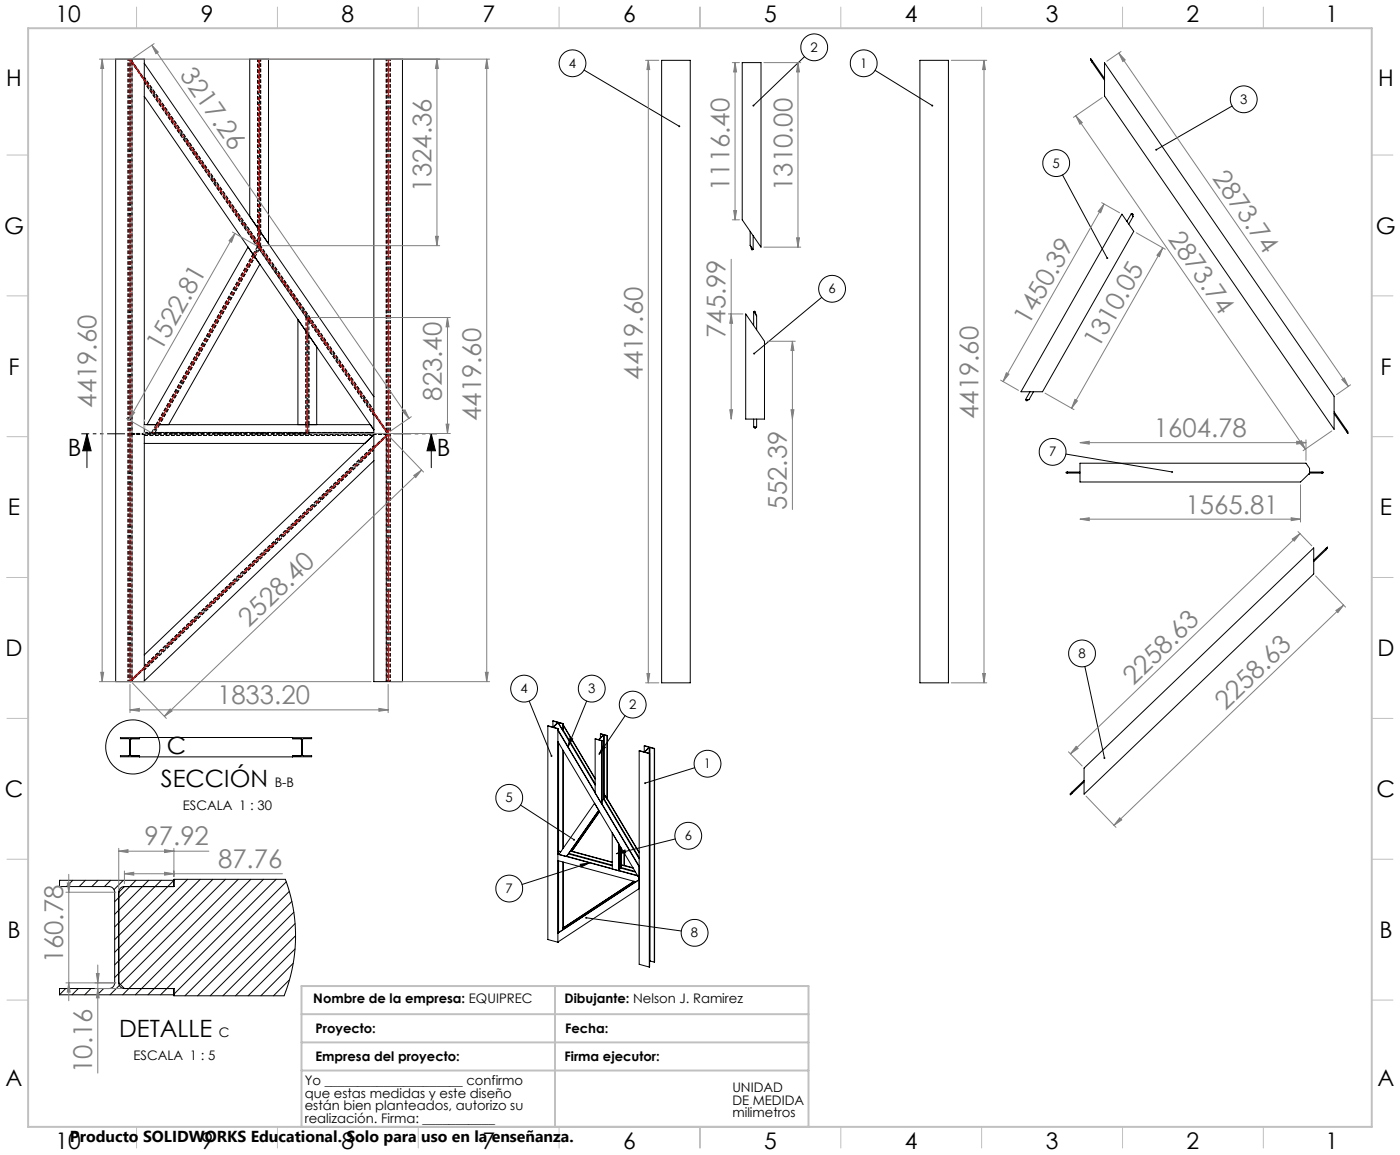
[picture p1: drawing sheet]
<svg xmlns="http://www.w3.org/2000/svg" width="497mm" height="410mm" viewBox="0 0 497 410" stroke-linecap="round" stroke-linejoin="round" font-family="sans-serif">
<g fill="none" stroke="#000" stroke-width=".36" stroke-dasharray="1.3 .6" stroke-linecap="butt">
<path d="M46.3 21l.4 .5M46.3 21v.5M46.7 21.5l.2 .2M46.7 22l-.4-.5M46.9 22.3l-.2-.3M91.9 21v66M89.8 90.2l1.6-2.7M90.5 91.2l1.5-2.7M91.4 87.5h.4M91.8 87.5l.2 .3M91.9 87l.2 .5M109 112.4l.3 .4"/>
<path d="M109.7 119v31.7M46.3 153.9v.3M46.3 153.9h.4M46.7 153.9h.2M46.7 154.2h-.4M46.9 154.2h-.2M46.9 153.9v.3M51.2 154.6h81.3M54.1 153.9l-.3-.4M54.1 153.9h.3M55.1 153.5l1.5-2.8M55.4 150.7l-1.6 2.8"/>
<path d="M109 153.9h.3M109 153.9l-.4-.4M109.7 153.5l-.4 .4M132.7 154.6h-.2M137.1 153.9h.2M137.1 153.9v.3M137.1 154.5l.2-.1M137.1 154.5v.5M137.1 152.7l.2 .3M137.1 153.4v.5M137.1 154.2v.3M137.1 155v86.9"/>
<path d="M137.3 154.2h-.2M137.3 153.9h.2M137.3 154.8l-.2 .2M137.3 154.4l.3-.4M137.3 153.5l-.2-.1M137.3 153l.3 .5M137.5 154.2h-.2M137.5 153.9l.1 .1M137.6 154l-.1 .2M137.6 154v.4M137.6 154.4l-.3 .4M137.6 154l-.3-.5"/>
<path d="M137.6 153.5v.5M46.3 241.6v.3M46.3 241.6l.4-.4M46.7 241.2l.2-.2M46.7 241.6l-.3 .3M46.9 241.5l-.2 .1M46.9 241v.5M46.9 241.5v.4"/>
</g>
<path d="M46.9 21.7v.6M46.9 21v.7M92 88.5l16.6 24M92.5 87.3l-.3-.1-.1 .3M108.6 112.5l.3 .2 .1-.3M109.7 114.1l23 33.5M46.9 154.2h4.3M51.2 153.9h-4.3M51.2 153.5h2.6M132.7 154.2h4.4M137.1 153.9h-4.4M137.1 152.7v.7" fill="none" stroke="#000" stroke-width=".36" stroke-dasharray="1.3 .6" stroke-dashoffset=".3" stroke-linecap="butt"/>
<path d="M89.8 90.2l-34.4 60.5M91.5 85.8v-4.9M92.5 87.3v-4.9M108.6 117.5v-5M109.3 112.8v41.1M109.7 114.1v4.9M46.7 154.2h90.6M46.7 153.9h90.6M46.9 154.2v86.8" fill="none" stroke="#000" stroke-width=".36" stroke-dasharray="1.3 .6" stroke-dashoffset=".1" stroke-linecap="butt"/>
<path d="M109 112.4v41.5M51.2 153.5h81.5" fill="none" stroke="#000" stroke-width=".36" stroke-dasharray="1.3 .6" stroke-dashoffset="-.1" stroke-linecap="butt"/>
<path d="M51.2 29.3l40.2 58.2M137.1 21v131.7M91.8 87.5l-37.7 66.4M55.1 153.5h53.5M108.6 153.5h1.1M109.7 153.5h23M132.7 159.2l4.4-4.2M137.1 154.5l-4.4 4.2M51.2 236.8l-4.3 4.2M46.9 241.5l4.3-4.2" fill="none" stroke="#000" stroke-width=".36" stroke-dasharray="1.3 .6" stroke-dashoffset=".5" stroke-linecap="butt"/>
<path d="M92.1 21v66.5M90.5 91.2l-33.9 59.5M92 87.8l-37.6 66.1M137.3 154.8l-90.6 86.8M137.3 154.4l-90.6 86.8" fill="none" stroke="#000" stroke-width=".36" stroke-dasharray="1.3 .6" stroke-dashoffset=".7" stroke-linecap="butt"/>
<path d="M51.2 27.4l40.3 58.4M92.5 21v61.4M92 87.8v.7M92.5 87.3l40.2 58.4M55.1 153.5l-.7 .4M132.7 159.6l-81.5 78.2M132.7 158.2l-81.5 78.2" fill="none" stroke="#000" stroke-width=".36" stroke-dasharray="1.3 .6" stroke-dashoffset=".4" stroke-linecap="butt"/>
<g fill="none" stroke="#000" stroke-width=".36" stroke-dasharray="1.3 .6" stroke-dashoffset=".6" stroke-linecap="butt">
<path d="M45.5 21v220.9M46 21v220.9M46.3 21v220.9M46.9 22.3l4.3 6.4M46.9 21v220.9M46.9 22.3v131.6M51.2 28l-4.3-6.3M137.1 21v220.9M137.6 21v220.9M138 21v220.9M138.5 21v220.9M91.4 87.5l.6 1"/>
<path d="M91.9 87l-.4-1.2M109.3 112.8l.4 1.3M53.8 153.5h1.3M132.7 147l4.4 6.4M137.1 152.7l-4.4-6.3"/>
</g>
<path d="M46.7 21.5l90.6 131.5M46.7 22l90.6 131.5" fill="none" stroke="#000" stroke-width=".36" stroke-dasharray="1.3 .6" stroke-dashoffset="-.2" stroke-linecap="butt"/>
<path d="M51.2 27.4l81.5 118.3M51.2 29.3l81.5 118.3M91.5 21v59.9M108.6 117.5v33.2M108.6 150.7v2.8M109.7 153.5v-2.8" fill="none" stroke="#000" stroke-width=".36" stroke-dasharray="1.3 .6" stroke-dashoffset=".2" stroke-linecap="butt"/>
<path d="M91.5 85.8l1 1.5M108.6 112.5l1.1 1.6" fill="none" stroke="#000" stroke-width=".36" stroke-dasharray="1.3 .6" stroke-dashoffset=".9" stroke-linecap="butt"/>
<g fill="none" stroke="#000" stroke-width=".36">
<path d="M41.1 21h10.1v221h-10.1zM51.2 34.2l81.5 118.4-1.2-1.9h-80.3M51.2 22.5l81.5 118.3M132.7 21h10.2v221h-10.2zM207.3 24.9l33.9 19.9M234.9 21.4h10.1v221h-10.1zM263.5 22.2h6.7v65.5l-6.7-9.7zM285.6 20.1l-18.1 17.4M310.7 25l20.3 12.5M326.6 21.4h10.1v221h-10.1zM387.7 21.5l-.5-.7v.5l.5 .8M387.7 21.5l4.4 6.4"/>
<path d="M387.7 22.1l4.4 6.4M387.7 21.5v.6M392.1 22.3l81.5 118.4v11.7l-81.5-118.3zM437.4 37.6l-26.9 15.6M88.7 76.8v-55.8h6.6v65.5M377.2 62.1l15.9 29.5M398.3 76l4.2 6.1-32.4 57h-7.7zM401.6 75.9l.5-.1 .2 1M401.6 75.9l-1.6 2.7M401.6 75.9l.7 .9M402.3 76.8l-1.6 2.8M88.1 87.7l-35.9 63"/>
<path d="M92.3 93.8l-32.4 56.9M266.3 87.1l.7 1.6 .1-.3 .3 .2M266.3 82.1v5M266.3 87.1l1.1 1.5M267.4 83.6v5M105.8 113.4v37.3M264.7 111.4l6.7 9.7v27.7h-6.7zM267.5 110.6l.3 .2 .1-.3 .7 1.6M267.5 110.6v4.9M267.5 110.6l1.1 1.5M268.6 112.1v5M291.7 105.6l-24 19.9"/>
<path d="M112.4 123.1v27.6M365.7 139.1l-1.6 2.8M366.9 139.1l-1.6 2.8M30.9 154l1.4 6h-2.9zM30.9 154v12M51.2 157.4h78.3l3.2-3.1-81.5 78.2M153.1 154l1.5 6h-3zM153.1 154v12M267.5 151.6l.4 .3 .7-.3M267.5 148.8v2.8M267.5 151.6h1.1M268.6 148.8v2.8"/>
<path d="M364.1 141.9l.2 .1v.2l1-.3M364.1 141.9h1.2M473.6 146.2l4.4 6.4M473.6 146.8l4.4 6.4M478 152.6l.5 .8v.5l-.5-.7M478 152.6v.6M132.7 163.5l-81.5 78.2M378.4 161.2l37.7 6.3M379 167.6h-.5v.3h.5M379 167.6h4.4M379 167.9h4.4M379 167.6v.3"/>
<path d="M464.9 168l-3.2 3.1h-78.3v-6.7h80.2l1.3 1.9v2h-.3M464.9 167.6h4.4M464.9 167.9h4.4M469.3 167.6l.5 .1-.5 .2M469.3 167.6v.3M470.7 194.6l.5-.4v.4l-.5 .6M470.7 195.2l-4.3 4.2M470.7 194.6l-4.3 4.3M470.7 194.6v.6M385.1 236.6l7 32.5M46.4 242h-.1M187.9 248.8l7.9 19.6"/>
<path d="M194.5 257.7l3.5 1M194.5 257.7v75.8l3.5 1M196.3 256l1.5 .4M196.3 256l3.7 .9M196.3 256v2.1M196.5 258.1l.1 .1M196.5 258.1v.1M196.6 258.2l1.6 .4M197.8 256.4l-1.4 1.7-1.9-.4M197.8 256.4v.2M198 256.6h.1M198 258.7v75.8"/>
<path d="M198 256.6l-1.5 1.5M198 256.6l.2 .1M198.2 258.6l-.2 .1M198.2 258.6v.6M198.2 256.7l13.1 22M198.3 256.8h.1M198.3 256.5l-.3 .1M198.3 256.5l1.5 .5M198.3 256.5v.3M199.8 257v2.4l.1-.3M199.9 259.1l11.4 19.1M200 256.9l-.1 2.2"/>
<path d="M200 256.9l-.2 .1M208.3 248.8l-6.7 16.4M221.9 254l-9.2 13.8M46.3 267.9l.3 .4M46.3 262.6v5.3M46.6 262.2l-.3 .4M46.6 268.3h2.9v.4M46.6 262.2h2.9v-.4h54.4v.4h2.9M49.5 261.9h-6.7v.3h3l.2 .3v5.5l-.2 .3h-3v.3h67.8v-.3h-3l-.2-.3v-5.6l.2-.2h3v-.3h-6.7M106.8 262.2l.3 .4zM106.8 268.3h-2.9v.4M107.1 267.9l-.3 .4"/>
<path d="M107.1 262.5v5.4M107.1 267.9h.1M198 263.3l28.9 48.4M198.2 263.5v39.6M198.3 263.7v38.4M199.8 266.3v34.9M200 266.5v34.6M202.4 261.9l.9 .4-1.7 2.9zM211.3 276.3l-11.3-18.9 11.3 19.1M211.3 262.3l2.3 .7M211.3 262.3v19.2M212.7 262.5l1 .4"/>
<path d="M212.7 262.5v.1M213.1 260.5l1 .3M213.1 260.5l2.5 .6M213.1 260.5v1.4M213.6 263l.1 22.4M213.7 262.9l-.1 .1M213.7 262.9v22.5M214.1 264.7l.8 .6-2.2 2.5zM214.1 260.8l-1.6 1.7-1.2-.2M214.1 260.8v.1M214.3 260.9l-1.6 1.6M214.3 260.9v22.8"/>
<path d="M214.5 260.9h-.2M214.5 260.9l1 .3M214.5 260.9v22.7M215.5 261.2v22.4M215.6 261.1l-.1 .1M215.6 261.1v22.4M226.9 266.6v75.7l3.6 1M226.9 266.6l3.6 .9M228.7 264.8l1.6 .4M228.7 264.8l3.7 .9M228.7 264.8v2.1M229 266.9l1.6 .5"/>
<path d="M229 266.9h.1M230.3 265.2l-1.5 1.6-1.9-.2M230.3 265.2v.2M230.5 265.4v2M230.5 265.4l-1.5 1.5M230.5 267.5v75.8M230.6 267.4l-.1 .1M230.6 267.4l-.1 75.9M230.7 265.4h-.2M230.7 265.4l1.6 .4M230.7 265.4v75.7M232.3 265.8v75.7"/>
<path d="M232.4 265.7l-.1 .1M232.4 265.7l-.1 75.8M246.6 272.5l-17.6 5.5M384.8 272.7l81.6-78.2v9.2l-81.6 78.2zM384.8 277.5l-4.3 4.2M384.8 277l-4.3 4.2M184.8 285.8l19 12.3M211.1 285.2l-12.7 18.1 2.7 .8M211.3 281.3l-13.2-22.1 28.8 48.5M212.5 287.6l-11.4 16.5M212.8 288.1l-9.8 14.1M213.7 285.4l13.2 22.1"/>
<path d="M214.3 283.7l-.6 .6M214.3 283.7l12.6 21.2M214.5 283.6l-.2 .1M214.5 283.6l12.4 20.8M215.5 283.6l-1-1.7 12.4 20.9M215.6 283.5l11.3 19M215.6 283.5l-.1 .1M217.3 295.7v12.8M219.7 299.6v9.5l6.7 1.7M239.7 297.8l-20.9 5.2M380.5 281.2l-.6 .6v.4l.6-.5M380.5 281.2v.5"/>
<path d="M21.3 312.5l-.2 .2M25.8 312.5l-2.2 2.2M30.3 312.5l-2.2 2.2M34.8 312.5l-2.2 2.2M39.3 312.5l-2.2 2.2M42.2 316.7v32.2M43.8 312.5l-3.3 3.3M44.2 314.7h17.5v-2.6h39.6l1.6 4.9 1.2 5.3 .6 4.8 .2 5.1M44.2 314.7a2.05 2.05 0 0 0-2 2M44.2 314.7l-2 2M48.3 312.5l-7.6 7.6M52.8 312.5l-12.1 12.1"/>
<path d="M57.3 312.5l-16.6 16.5M61.7 312.5h-40.6v2.2h17.6a2.05 2.05 0 0 1 2 2v32.2a1.99 1.99 0 0 1-2 2h-17.6v2.2M61.7 312.5l-21 21.1M62.1 312.1l-.4 .4M66.6 312.1l-25.9 25.9M71.1 312.1l-30.4 30.4M75.6 312.1l-34.9 34.9M80 312.1l-37.3 37.4M84.6 312.1l-41 41M89 312.1l-41 41M93.5 312.1l-41 41M98 312.1l-41 41"/>
<path d="M101.6 313l-40.1 40.1M102.7 316.4l-37 37.1M198 305.5l27.7 7.5M198 303.2l28.4 7.7 .5 .8M198.1 303.1l-.1 .1M198.1 303.1l.3 .1M198.2 305.5v25.7M198.2 302.1v.1M198.3 302.1h.1M198.3 302.1l.8 .2M198.3 305.6v25.4M199.8 306v24"/>
<path d="M200 306l-.1 24M201.1 304.1l16.2 4.3M201.8 303.1l15.5 4.2M201.9 302.9l15.4 4.2M203 302.2l-.5-.1 14.8 4M203 302.2l14.3 3.8M206 306.8l3.3-.5-3 1.5zM209.3 306.3l-24 7.7M218.8 303l3.1-1.3 .2 1zM220.3 308.2l5.3 1.4M220.3 308.2l-.5 .5M220.3 300.7v7.5"/>
<path d="M220.6 308l-.3 .2M220.6 301.1v6.9M220.6 308l4.9 1.3M221.5 307.3l-.9-.3 4.2 1.2M221.5 302.8v4.5M221.7 307.2l3 .8M221.7 307.2l-.2 .1M221.7 302.9v4.3M225.1 312.8l-25.1 16.6M226.9 307.7v7.8M226.9 311.7h.1M226.9 312.3h.1"/>
<path d="M226.9 315.5l-28.9 18.9M226.9 315.4v.1M226.9 307.6v.1M103.6 320l-33.5 33.5M104.3 323.8l-29.7 29.7M104.7 327.9l-25.6 25.6M104.7 336.9l-16.6 16.6M104.9 332.2l-.3 5.9-.7 5.2-1.3 5.3-1.7 4.9h-39.2v-2.6h-17.5M104.9 332.2l-21.3 21.3M198.1 331.2l28.8-18.9zM198.2 334.3v.1M198.2 334.4l-.2 .1"/>
<path d="M208.1 325.8l33.8 4.7M21.1 353.1h40.6M23.3 350.9l-2.2 2.2M27.8 350.9l-2.2 2.2M32.3 350.9l-2.2 2.2M36.8 350.9l-2.2 2.2M42.2 348.9a1.99 1.99 0 0 0 2 2M42.2 348.9l2 2M42.4 349.8l-3.3 3.3M102.8 347.8l-5.7 5.7M104.1 342l-11.5 11.5M230.6 341.1h.1"/>
<path d="M230.7 341.1l1.6 .4"/>
<circle cx="289" cy="16.8" r="4.8"/>
<circle cx="203.2" cy="22.5" r="4.8"/>
<circle cx="306.6" cy="22.5" r="4.8"/>
<circle cx="441.5" cy="35.2" r="4.8"/>
<circle cx="374.9" cy="57.9" r="4.8"/>
<circle cx="295.4" cy="102.5" r="4.8"/>
<circle cx="373.7" cy="160.4" r="4.8"/>
<circle cx="384.1" cy="231.9" r="4.8"/>
<circle cx="186.1" cy="244.4" r="4.8"/>
<circle cx="210.1" cy="244.4" r="4.8"/>
<circle cx="224.6" cy="250.1" r="4.8"/>
<circle cx="47.1" cy="265.2" r="9.6"/>
<circle cx="251.2" cy="271.1" r="4.8"/>
<circle cx="180.8" cy="283.2" r="4.8"/>
<circle cx="244.3" cy="296.7" r="4.8"/>
<circle cx="180.8" cy="315.4" r="4.8"/>
<circle cx="246.6" cy="331.1" r="4.8"/>
</g>
<g fill="none" stroke="#808080" stroke-width=".36">
<path d="M53.9 16.1l2.3 2.4-.8 .6zM53.9 16.1l91.3 132.4M54.7 15.5l-7.5 5.2M397.2 18.8l2.3 2.5-.9 .5zM397.2 18.8l81.4 118.4M398 18.3l-5.1 3.4M35.3 21h138.5M36.3 21l.5 3.3h-1zM36.3 21v221M155.1 21l.5 3.3h-1zM155.1 21v66.2M172.8 21l.5 3.3h-1z"/>
<path d="M172.8 21v221M229.2 21.4h4.7M230.2 21.4l.4 3.3h-.9zM230.2 21.4v221M260 22.2h2.5M260.9 22.2l.6 3.3h-1zM260.9 22.2v55.8M271.2 22.2h13.1M283.3 22.2l.5 3.3h-1zM283.3 22.2v65.5M337.7 21.4h12.6M349.3 21.4l.5 3.3h-1z"/>
<path d="M349.3 21.4v221M391.3 34.6l-10.2 7.1M381.9 41.1l2.3 2.4-.8 .6zM381.9 41.1l81.5 118.3M260 78h2.5M260.5 74.8h1l-.6 3.2zM391.1 71.9l6.3 3.6M391.9 72.4l-1.2 3.1-.8-.5zM391.9 72.4l-35.8 63M82.5 82.4l8.5 4.8M83.4 82.9l-1.2 3.1-.9-.5zM83.4 82.9l-37.6 66.1"/>
<path d="M93 87.2h63.1M154.6 83.9h1l-.5 3.3zM259.6 92v56.8M271.2 87.7h13.1M282.8 84.4h1l-.5 3.3zM403.4 82.6l10.3 5.9M412.8 88l-1.2 3.1-.9-.5zM412.8 88l-32.4 56.9M110.1 112.7h49.8M158.9 112.7l.5 3.3h-1zM158.9 112.7v41.2M258.6 111.4h5.1"/>
<path d="M259.6 111.4l.5 3.4h-1zM272.4 121.1h9.9M281.3 121.1l.5 3.3h-1zM281.3 121.1v59.8M355.2 134.9l6.4 3.7M357.3 132.3l.9 .5-2.1 2.6zM371 139.6l10.3 5.8M476.4 134.7l.8-.5 1.4 3zM479.5 136.6l-5 3.5M44.9 148.6l8.5 4.8M46.9 145.9l.9 .5-2 2.6zM110.1 153.9h49.8"/>
<path d="M138.3 155l12.1 12.6M142.9 146.1l.9-.6 1.4 3zM146 147.9l-7.5 5.2M158.4 150.6h1l-.5 3.3zM259.1 145.5h1l-.5 3.3zM280.8 145.5h1l-.5 3.3zM381.6 141.8l.9 .5-2.1 2.6zM383.4 157.1l3.3-.5v1.1zM383.4 157.1h80.2M460.3 156.6l3.3 .5-3.3 .6zM461.1 157l.9-.6 1.4 3zM463.6 156.1v7.3"/>
<path d="M472.8 153l-10.2 7M146.9 168.8l2.7-1.9-2 2.6zM149.6 166.9l-91.3 87.4M461.7 172.1v13.2M383.4 184.3l3.3-.5v1zM383.4 184.3h78.3M458.4 183.8l3.3 .5-3.3 .5zM458.8 191.3l2.7-1.9-2 2.7zM460.8 188.7l4.9 5M461.5 189.4l-81.5 78.2M467 204.4l10.7 11.1M474.2 216.7l2.8-1.9-2.1 2.7z"/>
<path d="M477 214.8l-81.5 78.2M35.8 238.7h1l-.5 3.3zM172.3 238.7h1l-.5 3.3zM229.7 239.1h.9l-.4 3.3zM348.8 239.1h1l-.5 3.3zM35.3 242h96.4M46.1 252l3.4-.5v1zM46.1 243v10M46.1 252h91.7M47 242.5l12.1 12.5M60.4 251.7l.7 .7-2.8 1.9zM134.5 251.5l3.3 .5-3.3 .5z"/>
<path d="M137.8 243v10M138.8 242h35M229.2 242.4h4.7M337.7 242.4h12.6M379.3 266.9l4.9 5M382 264.9l.7 .8-2.7 1.9zM385.6 282.6l10.6 11.1M397.5 290.3l.7 .7-2.7 2zM23.4 316.7h17.7M23.9 313.4h1l-.5 3.3zM24.4 310.4v44.8M42.2 302.2l3.2-.6v1z"/>
<path d="M42.2 301.1v14.6M42.2 302.2h32M44.2 310.2l3.3-.6v1.1zM44.2 309.2v4.5M44.2 310.2h56.1M58.4 301.6l3.3 .6-3.3 .4zM58.4 309.6l3.3 .6-3.3 .5zM61.7 301.1v10M23.4 348.9h17.7M24.4 348.9l.5 3.3h-1zM33.7 350.9h9.5M34.2 345.6h1l-.5 3.3z"/>
<path d="M34.7 350.9l.5 3.3h-1zM34.7 342.5v38.4"/>
</g>
<path d="M155.1 154h-126.2" fill="none" stroke="#000" stroke-width=".36" stroke-dasharray="6.3 1.3 1.3 1.3 1.3 1.3" stroke-dashoffset="3.6" stroke-linecap="butt"/>
<path d="M46.2 21v220.9M137.8 21v220.9" fill="none" stroke="#f00" stroke-width=".36" stroke-dasharray="15.2 1.3 1.3 1.3" stroke-dashoffset="1.9" stroke-linecap="butt"/>
<path d="M109.1 153.9v-41.2" fill="none" stroke="#f00" stroke-width=".36" stroke-dasharray="15.2 1.3 1.3 1.3" stroke-dashoffset="6.1" stroke-linecap="butt"/>
<path d="M92 21v66.2" fill="none" stroke="#f00" stroke-width=".36" stroke-dasharray="15.2 1.3 1.3 1.3" stroke-dashoffset="3.1" stroke-linecap="butt"/>
<path d="M46.3 241.7l91.3-87.4" fill="none" stroke="#f00" stroke-width=".36" stroke-dasharray="15.2 1.3 1.3 1.3" stroke-dashoffset="1.6" stroke-linecap="butt"/>
<path d="M46.3 21.3l91.3 132.4" fill="none" stroke="#f00" stroke-width=".36" stroke-dasharray="15.2 1.3 1.3 1.3" stroke-dashoffset="3.4" stroke-linecap="butt"/>
<path d="M91.9 87.7l-37.7 66.2" fill="none" stroke="#f00" stroke-width=".36" stroke-dasharray="15.2 1.3 1.3 1.3" stroke-dashoffset="-1.9" stroke-linecap="butt"/>
<path d="M51.2 149v5" fill="none" stroke="#c0c0c0" stroke-width=".7" stroke-dasharray="15.2 1.3 1.3 1.3" stroke-dashoffset="14.6" stroke-linecap="butt"/>
<g fill="none" stroke="#c0c0c0" stroke-width=".36">
<path d="M48.5 2.5v7.5M98.5 2.5v7.5M148.5 2.5v7.5M198.5 2.5v7.5M248.5 2.5v7.5M298.5 2.5v7.5M348.5 2.5v7.5M398.5 2.5v7.5M448.5 2.5v7.5M2.5 55h7.5M487 55h7.5M2.5 105h7.5"/>
<path d="M487 105h7.5M2.5 155h7.5M487 155h7.5M2.5 205h7.5M487 205h7.5M2.5 255h7.5M487 255h7.5M2.5 305h7.5M487 305h7.5M2.5 355h7.5M487 355h7.5M48.5 400v7.5"/>
<path d="M98.5 400v7.5M148.5 400v7.5M198.5 400v7.5M248.5 400v7.5M298.5 400v7.5M348.5 400v7.5M398.5 400v7.5M448.5 400v7.5"/>
</g>
<path d="M10 10h477v390h-477zM197 350v50M107 360h180M107 370h180M107 380h180M107 400v-50h180v50" fill="none" stroke="#c0c0c0" stroke-width=".7"/>
<g fill="#000">
<path d="M153.1 154l1.5 6h-3zM30.9 154l1.4 6h-2.9z"/>
<path d="M228.8 277.7l-.1 .4 .3-.1-.3 .1a.34 .34 0 0 0 .5 .2 .34 .34 0 0 0 .1-.5 .34 .34 0 0 0-.5-.1zM214.1 264.7l.8 .6-2.2 2.5zM202.4 261.9l.9 .4-1.7 2.9zM195.5 268.1l.1 .5 .3 .1-.1-.3 .2 .2 .1-.4zM203.6 297.8l-.1 .5 .4 .1 .2-.1-.3-.2 .3 .2-.1-.4zM218.8 303l3.1-1.3 .2 1zM206 306.8l3.3-.5-3 1.5zM207.8 325.6v.2h.3h-.3a.34 .34 0 0 0 .4 .3 .34 .34 0 0 0 .2-.5 .34 .34 0 0 0-.6 0zM267.2 37.3v.4l.3-.2-.3 .2a.34 .34 0 0 0 .5 0 .34 .34 0 0 0-.1-.5 .34 .34 0 0 0-.4 .1zM330.8 37.2l-.1 .5h.5l-.2-.2 .3 .2-.1-.4zM240.9 44.6v.5h.5l-.2-.3 .2 .2v-.4zM410.2 52.9v.4l.3-.1-.3 .1a.34 .34 0 0 0 .5 .1 .34 .34 0 0 0 0-.5 .34 .34 0 0 0-.5 0zM392.9 91.3l-.1 .6h.4l-.1-.3 .2 .3v-.5zM267.5 125.2l-.1 .5 .3-.2-.2 .2a.34 .34 0 0 0 .4 .1 .34 .34 0 0 0 .1-.5 .34 .34 0 0 0-.5-.1zM415.8 167.4l.1 .4 .5-.1-.3-.2 .4 .1-.2-.3zM391.8 268.9l.1 .5h.2v-.3v.3l.3-.1-.1-.5z"/>
</g>
<g fill="#808080">
<path d="M58.4 301.6l3.3 .6-3.3 .4zM42.2 302.2l3.2-.6v1zM58.4 309.6l3.3 .6-3.3 .5zM44.2 310.2l3.3-.6v1.1z"/>
<path d="M383.4 184.3l3.3-.5v1zM458.4 183.8l3.3 .5-3.3 .5z"/>
<path d="M458.8 191.3l2.7-1.9-2 2.7zM382 264.9l.7 .8-2.7 1.9zM474.2 216.7l2.8-1.9-2.1 2.7zM397.5 290.3l.7 .7-2.7 2z"/>
<path d="M412.8 88l-1.2 3.1-.9-.5zM381.6 141.8l.9 .5-2.1 2.6z"/>
<path d="M391.9 72.4l-1.2 3.1-.8-.5zM357.3 132.3l.9 .5-2.1 2.6z"/>
<path d="M24.4 348.9l.5 3.3h-1zM23.9 313.4h1l-.5 3.3z"/>
<path d="M259.6 111.4l.5 3.4h-1zM259.1 145.5h1l-.5 3.3z"/>
<path d="M36.3 21l.5 3.3h-1zM35.8 238.7h1l-.5 3.3zM34.2 345.6h1l-.5 3.3zM34.7 350.9l.5 3.3h-1zM283.3 22.2l.5 3.3h-1zM282.8 84.4h1l-.5 3.3zM260.9 22.2l.6 3.3h-1zM260.5 74.8h1l-.6 3.2zM230.2 21.4l.4 3.3h-.9zM229.7 239.1h.9l-.4 3.3zM349.3 21.4l.5 3.3h-1zM348.8 239.1h1l-.5 3.3zM281.3 121.1l.5 3.3h-1zM280.8 145.5h1l-.5 3.3z"/>
<path d="M397.2 18.8l2.3 2.5-.9 .5zM476.4 134.7l.8-.5 1.4 3zM381.9 41.1l2.3 2.4-.8 .6zM461.1 157l.9-.6 1.4 3z"/>
<path d="M383.4 157.1l3.3-.5v1.1zM460.3 156.6l3.3 .5-3.3 .6z"/>
<path d="M134.5 251.5l3.3 .5-3.3 .5zM46.1 252l3.4-.5v1z"/>
<path d="M60.4 251.7l.7 .7-2.8 1.9zM146.9 168.8l2.7-1.9-2 2.6z"/>
<path d="M83.4 82.9l-1.2 3.1-.9-.5zM46.9 145.9l.9 .5-2 2.6z"/>
<path d="M158.4 150.6h1l-.5 3.3zM158.9 112.7l.5 3.3h-1z"/>
<path d="M155.1 21l.5 3.3h-1zM154.6 83.9h1l-.5 3.3zM172.8 21l.5 3.3h-1zM172.3 238.7h1l-.5 3.3z"/>
<path d="M53.9 16.1l2.3 2.4-.8 .6zM142.9 146.1l.9-.6 1.4 3z"/>
</g>
<g font-size="9.2" fill="#808080">
<text x="63.6" y="26.6" transform="rotate(55 63.6 26.6)">3217.26</text>
<text x="430.2" y="63.2" transform="rotate(55 430.2 63.2)">2873.74</text>
<text x="153.1" y="68" transform="rotate(-90 153.1 68)">1324.36</text>
<text x="259" y="67.8" transform="rotate(-90 259 67.8)">1116.40</text>
<text x="281.3" y="67.8" transform="rotate(-90 281.3 67.8)">1310.00</text>
<text x="414.5" y="84.8" transform="rotate(55 414.5 84.8)">2873.74</text>
<text x="257.6" y="120" transform="rotate(-90 257.6 120)">745.99</text>
<text x="365.1" y="115.6" transform="rotate(-60 365.1 115.6)">1450.39</text>
<text x="57.2" y="125" transform="rotate(-60 57.2 125)">1522.81</text>
<text x="390" y="124.1" transform="rotate(-60 390 124.1)">1310.05</text>
<text x="228.2" y="134.8" transform="rotate(-90 228.2 134.8)">4419.60</text>
<text x="156.9" y="142.2" transform="rotate(-90 156.9 142.2)">823.40</text>
<text x="34.3" y="144.8" transform="rotate(-90 34.3 144.8)">4419.60</text>
<text x="170.8" y="149.5" transform="rotate(-90 170.8 149.5)">4419.60</text>
<text x="347.3" y="148.7" transform="rotate(-90 347.3 148.7)">4419.60</text>
<text x="409.6" y="155.1">1604.78</text>
<text x="279.3" y="180.9" transform="rotate(-90 279.3 180.9)">552.39</text>
<text x="420.9" y="182.3">1565.81</text>
<text x="88.4" y="222.8" transform="rotate(-44 88.4 222.8)">2528.40</text>
<text x="402.4" y="243.4" transform="rotate(-44 402.4 243.4)">2258.63</text>
<text x="77" y="250">1833.20</text>
<text x="435.1" y="252.2" transform="rotate(-44 435.1 252.2)">2258.63</text>
<text x="51.3" y="300.1">97.92</text>
<text x="77.4" y="308.1">87.76</text>
<text x="22.4" y="342" transform="rotate(-90 22.4 342)">160.78</text>
<text x="32.7" y="380.9" transform="rotate(-90 32.7 380.9)">10.16</text>
</g>
<g font-size="8.5">
<text x="24" y="162">B</text>
<text x="155.1" y="162">B</text>
<text x="59.3" y="267.5">C</text>
<text x="57.1" y="279.3">SECCIÓN</text>
<text x="42.3" y="368.2">DETALLE</text>
</g>
<g font-size="8.1">
<text x="19.7" y="8">10</text>
<text x="71.2" y="8">9</text>
<text x="121.2" y="8">8</text>
<text x="171.2" y="8">7</text>
<text x="221.2" y="8">6</text>
<text x="271.2" y="8">5</text>
<text x="321.2" y="8">4</text>
<text x="371.2" y="8">3</text>
<text x="421.2" y="8">2</text>
<text x="470.5" y="8">1</text>
<text x="2.2" y="30.5">H</text>
<text x="489.2" y="30.5">H</text>
<text x="1.5" y="83">G</text>
<text x="488.5" y="83">G</text>
<text x="3" y="133">F</text>
<text x="490" y="133">F</text>
<text x="2.8" y="183">E</text>
<text x="489.8" y="183">E</text>
<text x="2" y="233">D</text>
<text x="489" y="233">D</text>
<text x="1.7" y="283">C</text>
<text x="488.7" y="283">C</text>
<text x="2.7" y="333">B</text>
<text x="489.7" y="333">B</text>
<text x="2" y="385.5">A</text>
<text x="489" y="385.5">A</text>
<text x="19.7" y="408">10</text>
<text x="71.2" y="408">9</text>
<text x="121.2" y="408">8</text>
<text x="171.2" y="408">7</text>
<text x="221.2" y="408">6</text>
<text x="271.2" y="408">5</text>
<text x="321.2" y="408">4</text>
<text x="371.2" y="408">3</text>
<text x="421.2" y="408">2</text>
<text x="470.5" y="408">1</text>
</g>
<text font-size="5.6" x="24.9" y="405.4">Producto SOLIDWORKS Educational. Solo para uso en la enseñanza.</text>
<g font-size="4.7">
<text x="287.8" y="18.4">2</text>
<text x="202" y="24.1">4</text>
<text x="305.3" y="24.1">1</text>
<text x="440.2" y="36.9">3</text>
<text x="373.7" y="59.5">5</text>
<text x="294.1" y="104.2">6</text>
<text x="372.4" y="162">7</text>
<text x="382.8" y="233.6">8</text>
<text x="184.8" y="246.1">4</text>
<text x="208.8" y="246.1">3</text>
<text x="223.3" y="251.8">2</text>
<text x="249.9" y="272.7">1</text>
<text x="97.5" y="279.3">B-B</text>
<text x="64.9" y="287.5">ESCALA 1 : 30</text>
<text x="179.5" y="284.8">5</text>
<text x="243.1" y="298.3">6</text>
<text x="179.5" y="317.1">7</text>
<text x="245.3" y="332.8">8</text>
<text x="111.2" y="356.1">Nombre de la empresa: EQUIPREC</text>
<text x="200.4" y="356.1">Dibujante: Nelson J. Ramirez</text>
<text x="77.7" y="368.2">C</text>
<text x="112" y="366.8">Proyecto:</text>
<text x="200.6" y="366.8">Fecha:</text>
<text x="47.4" y="376.4">ESCALA 1 : 5</text>
<text x="112" y="376.6">Empresa del proyecto:</text>
<text x="200.4" y="376.6">Firma ejecutor:</text>
<text x="108.2" y="385.1">Yo _____________________ confirmo</text>
<text x="108.2" y="389.7">que estas medidas y este diseño</text>
<text x="260" y="387.6">UNIDAD</text>
<text x="108.2" y="394.2">están bien planteados, autorizo su</text>
<text x="260" y="392.1">DE MEDIDA</text>
<text x="108.2" y="398.7">realización. Firma: ___________</text>
<text x="260" y="396.6">milimetros</text>
</g>
</svg>
